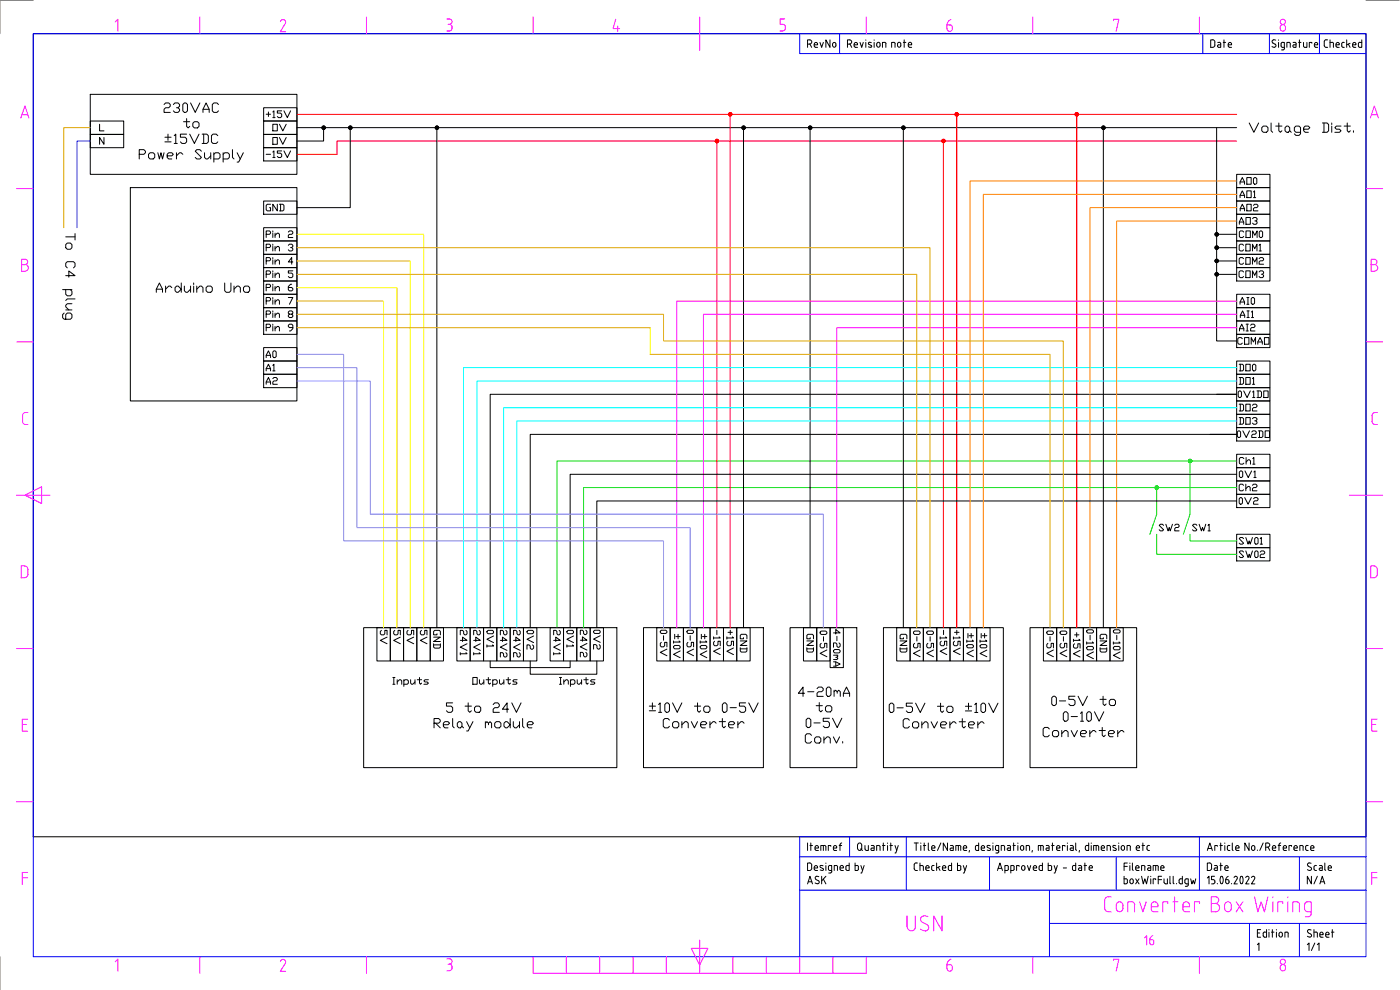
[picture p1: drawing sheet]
<svg xmlns="http://www.w3.org/2000/svg" width="420mm" height="297mm" viewBox="0 0 420 297" stroke-linecap="round" stroke-linejoin="round" font-family="sans-serif">
<!-- layer: 0 -->
<g fill="none" stroke="#000" stroke-width=".3">
<path d="M10 10.1h400v241h-400zM27.1 28.3h62v24h-62zM27.1 36.3h10v4h-10zM29.9 37.3v2h1.3M49.2 31.4l.5-.5h.9l.5 .5v.5l-.5 .4h-.9l-.5 .5v.9h1.9M52 31.4l.5-.5h.9l.5 .5v.5l-.5 .4h-.4M53.4 32.3l.5 .5v.5l-.5 .4h-.9l-.5-.4M54.9 31.4l.4-.5h.5l.5 .5v1.9l-.5 .4h-.5l-.4-.4zM55.1 36.5h1.8M56 35.6v2.3l.5 .5 .4-.5M57.2 30.9l1.4 2.8 1.4-2.8M57.9 37l.4-.5h1l.4 .5v.9l-.4 .5h-1l-.4-.5z"/>
<path d="M60.9 33.7v-.9l.9-1.9 1 1.9v.9M60.9 32.8h1.9M65.6 31.4l-.5-.5h-.9l-.5 .5v1.9l.5 .4h.9l.5-.4M79.1 32.3h10v4h-10zM79.1 36.3h10v4h-10zM374.9 36.9l1.4 2.8 1.4-2.8M378.7 38.3l.4-.5h1l.4 .5v.9l-.4 .5h-1l-.4-.5zM381.5 36.9v2.3l.4 .5M382.9 37.8h1.8M383.8 36.9v2.3l.5 .5 .4-.5M385.7 38.3l.4-.5h.5l.5 .5v.9l-.5 .5h-.5l-.4-.5zM387.1 39.2l.4 .5"/>
<path d="M390.3 39.7h-1.4l-.4-.5v-.9l.4-.5h.9l.5 .5v1.9l-.5 .4h-.9l-.4-.4M391.2 38.8h1.4l.5-.5-.5-.5h-.9l-.5 .5v.9l.5 .5h.9M396.9 36.9h1.4l.4 .5v1.8l-.4 .5h-1.4M397.3 36.9v2.8M399.7 36.9v.5M399.7 37.8v1.9M402.5 37.8h-1.4l-.5 .5 .5 .5h.9l.5 .4-.5 .5h-1.4M403.4 37.8h1.9M404.3 36.9v2.3l.5 .5 .5-.5M406.2 39.2v.5M27.1 40.3h10v4h-10zM31.2 41.3v2l-1.3-2v2"/>
<path d="M39.1 56.3h50v64h-50zM41.8 46.3h1.4l.4-.5v-.4l-.4-.5h-1.4v2.8M44.6 46.3l.4-.5h1l.4 .5v.9l-.4 .5h-1l-.4-.5zM47.4 45.8l.4 1.9 .5-1.9 .5 1.9 .4-1.9M49.5 42.6h1.9M49.5 41.2h1.9M50.2 46.8h1.4l.4-.5-.4-.5h-1l-.4 .5v.9l.4 .5h1M50.4 40.2v1.9M52.3 40.7l.4-.5v2.8M52.3 43h.9M53 45.8v1.9M54.9 46.3l-.5-.5h-.5l-.9 1"/>
<path d="M56 40.2h-1.9v1h1.4l.5 .4v1l-.5 .4h-.9l-.5-.4M56.9 40.2l1.4 2.8 1.4-2.8M60.5 45.4l-.5-.5h-.9l-.5 .5 1.9 1.8-.5 .5h-.9l-.5-.5M60.7 40.2h1.4l.4 .5v1.9l-.4 .4h-1.4M61.1 40.2v2.8M61.4 45.8v1.4l.4 .5h.5l.9-.9M63.2 45.8v1.9M64.2 46.3l.4-.5h1l.4 .5v.9l-.4 .5h-1.4M64.2 45.8v2.8M65.4 40.7l-.5-.5h-1l-.4 .5v1.9l.4 .4h1l.5-.4M67 46.3l.4-.5h1l.4 .5v.9l-.4 .5h-1.4M67 45.8v2.8"/>
<path d="M69.8 44.9v2.3l.4 .5M71.2 45.8l.9 1.9M73 45.8l-1.4 2.8h-.4M79.1 44.3h10v4h-10zM79.1 40.3h10v4h-10zM371.1 52.3h10v4h-10zM371.1 56.3h10v4h-10zM79.1 76.3h10v4h-10zM79.1 72.3h10v4h-10zM79.1 68.3h10v4h-10zM79.1 60.3h10v4h-10zM371.1 60.3h10v4h-10z"/>
<path d="M371.1 72.3h10v4h-10zM371.1 76.3h10v4h-10zM371.1 68.3h10v4h-10zM371.1 64.3h10v4h-10zM79.1 96.3h10v4h-10zM79.1 80.3h10v4h-10zM79.1 92.3h10v4h-10zM79.1 88.3h10v4h-10zM79.1 84.3h10v4h-10zM371.1 92.3h10v4h-10zM371.1 80.3h10v4h-10zM371.1 88.3h10v4h-10z"/>
<path d="M371.1 96.3h10v4h-10zM79.1 104.3h10v4h-10zM79.1 112.3h10v4h-10zM79.1 108.3h10v4h-10zM371.1 108.3h10v4h-10zM371.1 112.3h10v4h-10zM371.1 100.3h10v4h-10zM371.1 116.3h10v4h-10zM371.1 136.3h10v4h-10zM371.1 120.3h10v4h-10zM371.1 124.3h10v4h-10zM371.1 128.3h10v4h-10z"/>
<path d="M371.1 144.3h10v4h-10zM371.1 148.3h10v4h-10zM371.1 140.3h10v4h-10zM371.1 160.3h10v4h-10zM371.1 164.3h10v4h-10zM109.1 188.3h76v42h-76zM113.1 188.3h4v10h-4zM117.1 188.3h4v10h-4zM121.1 188.3h4v10h-4zM125.1 188.3h4v10h-4zM129.1 188.3h4v10h-4zM137.1 188.3h4v10h-4z"/>
<path d="M141.1 188.3h4v10h-4zM145.1 188.3h4v10h-4zM149.1 188.3h4v10h-4zM153.1 188.3h4v10h-4zM157.1 188.3h4v10h-4zM165.1 188.3h4v10h-4zM169.1 188.3h4v10h-4zM173.1 188.3h4v10h-4zM177.1 188.3h4v10h-4zM193.1 188.3h36v42h-36zM197.1 188.3h4v10h-4zM201.1 188.3h4v10h-4z"/>
<path d="M205.1 188.3h4v10h-4zM209.1 188.3h4v10h-4zM213.1 188.3h4v10h-4zM217.1 188.3h4v10h-4zM221.1 188.3h4v10h-4zM237.1 188.3h20v42h-20zM241.1 188.3h4v10h-4zM245.1 188.3h4v10h-4zM249.1 188.3h4v12h-4zM265.1 188.3h36v42h-36zM269.1 188.3h4v10h-4zM273.1 188.3h4v10h-4z"/>
<path d="M277.1 188.3h4v10h-4zM281.1 188.3h4v10h-4zM285.1 188.3h4v10h-4zM289.1 188.3h4v10h-4zM293.1 188.3h4v10h-4zM309.1 188.3h32v42h-32zM313.1 188.3h4v10h-4zM317.1 188.3h4v10h-4zM321.1 188.3h4v10h-4zM325.1 188.3h4v10h-4zM329.1 188.3h4v10h-4zM333.1 188.3h4v10h-4z"/>
<path d="M130.3 217h1.4l.4-.5v-.4l-.4-.5h-1.4v2.8M130.7 217l1.4 1.4M133.1 217.5h1.4l.4-.5-.4-.5h-1l-.4 .5v.9l.4 .5h1M135.8 210.9h-1.8v1h1.4l.4 .4v1l-.4 .4h-.9l-.5-.4M135.8 215.6v2.3l.5 .5M137.2 217l.5-.5h.5l.4 .5v.9l-.4 .5h-.5l-.5-.5zM138.6 217.9l.5 .5M139.6 211.9h1.9M140 216.5l1 1.9M140.5 210.9v2.4l.5 .4 .5-.4M141.9 216.5l-1.4 2.8h-.5M142.4 212.3l.5-.4h.9l.5 .4v1l-.5 .4h-.9l-.5-.4z"/>
<path d="M145.7 217l.4-.5 .5 .5v.5M145.7 216.5v1.9M146.6 217l.5-.5 .4 .5v1.4M148 211.4l.5-.5h.9l.5 .5v.5l-.5 .4h-.9l-.5 .5v.9h1.9M148.5 217l.4-.5h1l.4 .5v.9l-.4 .5h-1l-.4-.5zM151.3 217l.4-.5h.5l.9 1-.9 .9h-.5l-.4-.5zM152.7 212.8h-1.9l1.4-1.9v2.8M153.1 215.6v2.8M153.6 210.9l1.4 2.8 1.4-2.8M154.1 216.5v1.4l.4 .5h.5l.9-.9M155.9 216.5v1.9M156.8 215.6v2.3l.5 .5"/>
<path d="M158.2 217.5h1.4l.5-.5-.5-.5h-.9l-.5 .5v.9l.5 .5h.9M194.9 211.9h1.8M194.9 213.3h1.8M195.8 210.9v1.9M197.7 211.4l.4-.5v2.8M197.7 213.7h.9M200 210.9h.4l.5 .5v1.9l-.5 .4h-.4l-.5-.4v-1.9zM200.9 216.1l-.5-.5h-.9l-.4 .5v1.8l.4 .5h.9l.5-.5M201.8 210.9l1.4 2.8 1.4-2.8M201.8 217l.5-.5h.9l.5 .5v.9l-.5 .5h-.9l-.5-.5zM204.6 217.5l1-1h.5l.4 .5v1.4M204.6 216.5v1.9"/>
<path d="M207.5 216.5l.9 1.9 .9-1.9M208.4 211.9h1.9M209.3 210.9v2.4l.5 .4 .5-.4M210.3 217.5h1.4l.4-.5-.4-.5h-1l-.4 .5v.9l.4 .5h1M211.2 212.3l.5-.4h.9l.5 .4v1l-.5 .4h-.9l-.5-.4zM213.1 216.5v1.9M214.9 217l-.4-.5h-.5l-.9 1M215.9 216.5h1.8M216.8 215.6v2.3l.5 .5 .4-.5M217.3 210.9h.4l.5 .5v1.9l-.5 .4h-.4l-.5-.4v-1.9zM218.7 217.5h1.3l.5-.5-.5-.5h-.9l-.4 .5v.9l.4 .5h.9M219.1 212.3h1.9"/>
<path d="M221.4 216.5v1.9M223.3 217l-.5-.5h-.4l-1 1M223.8 210.9h-1.9v1h1.4l.5 .4v1l-.5 .4h-.9l-.5-.4M224.7 210.9l1.4 2.8 1.4-2.8M241.5 208h-1.9l1.4-1.9v2.8M241.9 216l.5-.5h.5l.4 .5v1.8l-.4 .5h-.5l-.5-.5zM242.4 207.5h1.9M244.3 216.9h1.8M244.9 211.7h1.9M245.2 206.6l.5-.5h.9l.5 .5v.5l-.5 .4h-.9l-.5 .5v.9h1.9M245.9 210.8v2.3l.4 .5 .5-.5M247.7 212.2l.5-.5h1l.4 .5v.9l-.4 .5h-1l-.5-.5z"/>
<path d="M248 206.6l.5-.5h.4l.5 .5v1.9l-.5 .4h-.4l-.5-.4zM248.9 215.5h-1.8v.9h1.4l.4 .5v.9l-.4 .5h-1l-.4-.5M249.9 215.5l1.3 2.8 1.4-2.8M250.3 207.5l.5-.4 .4 .4v.5M250.3 207.1v1.8M251.2 207.5l.5-.4 .5 .4v1.4M253.1 208.9v-.9l.9-1.9 1 1.9v.9M253.1 208h1.9M266.9 211.4l.4-.4h.5l.5 .4v1.9l-.5 .5h-.5l-.4-.5zM269.2 212.4h1.9M272.9 216.1l-.4-.5h-1l-.4 .5v1.9l.4 .4h1l.4-.4M273.9 211h-1.9v.9h1.4l.5 .5v.9l-.5 .5h-.9l-.5-.5"/>
<path d="M273.9 217l.4-.4h1l.4 .4v1l-.4 .4h-1l-.4-.4zM274.8 211l1.4 2.8 1.4-2.8M276.6 217.5l1-.9h.4l.5 .4v1.4M276.6 216.6v1.8M279.4 216.6l1 1.8 .9-1.8M281.3 211.9h1.9M282.3 211v2.3l.4 .5 .5-.5M282.3 217.5h1.4l.4-.5-.4-.4h-1l-.4 .4v1l.4 .4h1M284.6 211.9h.9l.5 .5v.9l-.5 .5h-.9l-.5-.5v-.9zM285.1 216.6v1.8M286.9 217l-.4-.4h-.5l-.9 .9M287.9 216.6h1.8"/>
<path d="M288.8 215.6v2.4l.5 .4 .4-.4M289.7 211.9h1.9M289.7 213.3h1.9M290.7 217.5h1.4l.4-.5-.4-.4h-1l-.4 .4v1l.4 .4h1M290.7 211v1.8M292.5 211.4l.5-.4v2.8M292.5 213.8h1M293.5 216.6v1.8M294.4 211.4l.5-.4h.4l.5 .4v1.9l-.5 .5h-.4l-.5-.5zM295.3 217l-.4-.4h-.5l-.9 .9M296.7 211l1.4 2.8 1.4-2.8M314.9 218.7l-.4-.4h-1l-.4 .4v1.9l.4 .5h1l.4-.5"/>
<path d="M315.6 209.4l.5-.5h.5l.4 .5v1.8l-.4 .5h-.5l-.5-.5zM315.8 219.7l.5-.5h.9l.5 .5v.9l-.5 .5h-.9l-.5-.5zM318 210.3h1.8M318.6 219.2v1.9M319.6 213.6h.4l.5 .5v1.8l-.5 .5h-.4l-.5-.5v-1.8zM321.5 219.2l.9 1.9 .9-1.9M321.5 215h1.8M322.6 208.9h-1.8v.9h1.4l.4 .5v.9l-.4 .5h-1l-.4-.5M323.6 208.9l1.4 2.8 1.3-2.8M324.3 214.1l.4-.5v2.8M324.3 216.4h.9M326.6 213.6h.5l.4 .5v1.8l-.4 .5h-.5l-.5-.5v-1.8z"/>
<path d="M327.1 219.2v1.9M328.5 213.6l1.4 2.8 1.4-2.8M328.9 219.7l-.4-.5h-.5l-.9 .9M329.9 219.2h1.8M330.1 209.8h1.9M330.8 218.3v2.3l.5 .5 .4-.5M331 208.9v2.3l.5 .5 .5-.5M332.9 210.3l.5-.5h.9l.5 .5v.9l-.5 .5h-.9l-.5-.5zM335.4 219.2v1.9M337.3 219.7l-.5-.5h-.4l-1 .9M243.5 220.6l-.4-.4h-1l-.4 .4v1.9l.4 .5h1l.4-.5M244.5 221.6l.4-.5h1l.4 .5v.9l-.4 .5h-1l-.4-.5z"/>
<path d="M247.3 222l.9-.9h.5l.5 .5v1.4M247.3 221.1v1.9M250.1 221.1l.9 1.9 1-1.9M252.9 222.5v.5M318.6 220.1l1-.9h.4l.5 .5v1.4M324.3 220.1h1.4l.4-.4-.4-.5h-1l-.4 .5v.9l.4 .5h1M332.7 220.1h1.4l.4-.4-.4-.5h-1l-.4 .5v.9l.4 .5h1"/>
</g>
<!-- layer: 1_PM15V -->
<g fill="none" stroke="#f00" stroke-width=".3">
<path d="M89.1 34.3h282M219.1 34.3h.1M219.1 34.3v154M287.1 34.3h.1M323.1 34.3h.1M215.1 42.3h.1M215.1 42.3v146M283.1 42.3h.1M283.1 42.3v146M371.1 42.3h-270v4h-12M287.1 188.3v-154v154M323.1 188.3v-154v154"/>
<circle cx="219.1" cy="34.3" r=".53"/>
<circle cx="219.1" cy="34.3" r=".49"/>
<circle cx="219.1" cy="34.3" r=".44"/>
<circle cx="219.1" cy="34.3" r=".4"/>
<circle cx="219.1" cy="34.3" r=".36"/>
<circle cx="219.1" cy="34.3" r=".32"/>
<circle cx="219.1" cy="34.3" r=".28"/>
<circle cx="219.1" cy="34.3" r=".19"/>
<circle cx="219.1" cy="34.3" r=".23"/>
<circle cx="287.1" cy="34.3" r=".53"/>
<circle cx="287.1" cy="34.3" r=".49"/>
<circle cx="287.1" cy="34.3" r=".44"/>
<circle cx="287.1" cy="34.3" r=".4"/>
<circle cx="287.1" cy="34.3" r=".32"/>
<circle cx="287.1" cy="34.3" r=".19"/>
<circle cx="287.1" cy="34.3" r=".23"/>
<circle cx="323.2" cy="34.3" r=".53"/>
<circle cx="323.2" cy="34.3" r=".49"/>
<circle cx="323.2" cy="34.3" r=".44"/>
<circle cx="323.2" cy="34.3" r=".4"/>
<circle cx="323.2" cy="34.3" r=".32"/>
<circle cx="323.2" cy="34.3" r=".19"/>
<circle cx="323.2" cy="34.3" r=".23"/>
<circle cx="215.1" cy="42.3" r=".32"/>
<circle cx="215.1" cy="42.3" r=".19"/>
<circle cx="215.1" cy="42.3" r=".23"/>
<circle cx="215.2" cy="42.3" r=".53"/>
<circle cx="215.2" cy="42.3" r=".49"/>
<circle cx="215.2" cy="42.3" r=".44"/>
<circle cx="215.2" cy="42.3" r=".4"/>
<circle cx="215.2" cy="42.3" r=".36"/>
<circle cx="283.1" cy="42.3" r=".53"/>
<circle cx="283.1" cy="42.3" r=".49"/>
<circle cx="283.1" cy="42.3" r=".44"/>
<circle cx="283.1" cy="42.3" r=".4"/>
<circle cx="283.1" cy="42.3" r=".32"/>
<circle cx="283.1" cy="42.3" r=".19"/>
<circle cx="283.1" cy="42.3" r=".23"/>
</g>
<!-- layer: 1_GND -->
<g fill="none" stroke="#000" stroke-width=".3">
<path d="M89.1 38.3h282M97.1 38.3v4h-8M97.1 38.3h.1M105.1 38.3v24h-16M105.1 38.3h.1M131.1 38.3h.1M131.1 38.3v150M223.1 38.3h.1M223.1 38.3v150M243.1 38.3h.1M243.1 38.3v150M271.1 38.3h.1"/>
<path d="M271.1 38.3v150M331.1 38.3h.1M331.1 38.3v150M365.1 38.3v32M365.1 70.3h.1M365.1 74.3h.1M365.1 78.3h.1M365.1 74.3h6M365.1 78.3h6M371.1 70.3h-6v32h6M365.1 82.3h.1M365.1 82.3h6"/>
<path d="M365.1 118.3h6h-224v70M363.1 130.3h8h-212v58M371.1 142.3h-200v46M371.1 150.3h-192v38M147.1 198.3v2h24v-2M159.1 198.3v4h20v-4"/>
<circle cx="97.1" cy="38.3" r=".53"/>
<circle cx="97.1" cy="38.3" r=".49"/>
<circle cx="97.1" cy="38.3" r=".44"/>
<circle cx="97.1" cy="38.3" r=".4"/>
<circle cx="97.1" cy="38.3" r=".32"/>
<circle cx="97.1" cy="38.3" r=".28"/>
<circle cx="97.1" cy="38.3" r=".19"/>
<circle cx="97.1" cy="38.3" r=".23"/>
<circle cx="105.1" cy="38.3" r=".53"/>
<circle cx="105.1" cy="38.3" r=".49"/>
<circle cx="105.1" cy="38.3" r=".44"/>
<circle cx="105.1" cy="38.3" r=".4"/>
<circle cx="105.1" cy="38.3" r=".36"/>
<circle cx="105.1" cy="38.3" r=".32"/>
<circle cx="105.1" cy="38.3" r=".28"/>
<circle cx="105.1" cy="38.3" r=".19"/>
<circle cx="105.1" cy="38.3" r=".23"/>
<circle cx="131.1" cy="38.3" r=".53"/>
<circle cx="131.1" cy="38.3" r=".49"/>
<circle cx="131.1" cy="38.3" r=".44"/>
<circle cx="131.1" cy="38.3" r=".4"/>
<circle cx="131.1" cy="38.3" r=".36"/>
<circle cx="131.1" cy="38.3" r=".32"/>
<circle cx="131.1" cy="38.3" r=".28"/>
<circle cx="131.1" cy="38.3" r=".19"/>
<circle cx="131.1" cy="38.3" r=".23"/>
<circle cx="223.1" cy="38.3" r=".32"/>
<circle cx="223.1" cy="38.3" r=".28"/>
<circle cx="223.1" cy="38.3" r=".19"/>
<circle cx="223.1" cy="38.3" r=".23"/>
<circle cx="223.2" cy="38.3" r=".53"/>
<circle cx="223.2" cy="38.3" r=".49"/>
<circle cx="223.2" cy="38.3" r=".44"/>
<circle cx="223.2" cy="38.3" r=".4"/>
<circle cx="223.2" cy="38.3" r=".36"/>
<circle cx="243.1" cy="38.3" r=".53"/>
<circle cx="243.1" cy="38.3" r=".49"/>
<circle cx="243.1" cy="38.3" r=".44"/>
<circle cx="243.1" cy="38.3" r=".4"/>
<circle cx="243.1" cy="38.3" r=".32"/>
<circle cx="243.1" cy="38.3" r=".28"/>
<circle cx="243.1" cy="38.3" r=".19"/>
<circle cx="243.1" cy="38.3" r=".23"/>
<circle cx="271.1" cy="38.3" r=".53"/>
<circle cx="271.1" cy="38.3" r=".49"/>
<circle cx="271.1" cy="38.3" r=".44"/>
<circle cx="271.1" cy="38.3" r=".4"/>
<circle cx="271.1" cy="38.3" r=".32"/>
<circle cx="271.1" cy="38.3" r=".28"/>
<circle cx="271.1" cy="38.3" r=".19"/>
<circle cx="271.1" cy="38.3" r=".23"/>
<circle cx="331.2" cy="38.3" r=".53"/>
<circle cx="331.2" cy="38.3" r=".49"/>
<circle cx="331.2" cy="38.3" r=".44"/>
<circle cx="331.2" cy="38.3" r=".4"/>
<circle cx="331.2" cy="38.3" r=".32"/>
<circle cx="331.2" cy="38.3" r=".28"/>
<circle cx="331.2" cy="38.3" r=".19"/>
<circle cx="331.2" cy="38.3" r=".23"/>
<circle cx="365.1" cy="78.3" r=".53"/>
<circle cx="365.1" cy="74.3" r=".53"/>
<circle cx="365.1" cy="70.3" r=".53"/>
<circle cx="365.1" cy="78.3" r=".49"/>
<circle cx="365.1" cy="70.3" r=".49"/>
<circle cx="365.1" cy="74.3" r=".49"/>
<circle cx="365.1" cy="74.3" r=".44"/>
<circle cx="365.1" cy="70.3" r=".44"/>
<circle cx="365.1" cy="78.3" r=".44"/>
<circle cx="365.1" cy="78.3" r=".4"/>
<circle cx="365.1" cy="74.3" r=".4"/>
<circle cx="365.1" cy="70.3" r=".4"/>
<circle cx="365.1" cy="78.3" r=".36"/>
<circle cx="365.1" cy="74.3" r=".36"/>
<circle cx="365.1" cy="70.3" r=".36"/>
<circle cx="365.1" cy="74.3" r=".32"/>
<circle cx="365.1" cy="70.3" r=".32"/>
<circle cx="365.1" cy="78.3" r=".32"/>
<circle cx="365.1" cy="74.3" r=".28"/>
<circle cx="365.1" cy="78.3" r=".28"/>
<circle cx="365.1" cy="70.3" r=".28"/>
<circle cx="365.1" cy="74.3" r=".19"/>
<circle cx="365.1" cy="78.3" r=".19"/>
<circle cx="365.1" cy="70.3" r=".19"/>
<circle cx="365.1" cy="74.3" r=".23"/>
<circle cx="365.1" cy="78.3" r=".23"/>
<circle cx="365.1" cy="70.3" r=".23"/>
<circle cx="365.1" cy="82.3" r=".53"/>
<circle cx="365.1" cy="82.3" r=".49"/>
<circle cx="365.1" cy="82.3" r=".44"/>
<circle cx="365.1" cy="82.3" r=".4"/>
<circle cx="365.1" cy="82.3" r=".36"/>
<circle cx="365.1" cy="82.3" r=".32"/>
<circle cx="365.1" cy="82.3" r=".28"/>
<circle cx="365.1" cy="82.3" r=".19"/>
<circle cx="365.1" cy="82.3" r=".23"/>
</g>
<!-- layer: 1_24V -->
<g fill="none" stroke="#0d0" stroke-width=".3">
<path d="M357.1 138.3h.1M357.1 138.3v16l-2 6M371.1 138.3h-204v50M347.1 146.3h.1M347.1 146.3v8l-2 6M371.1 146.3h-196v42M347.1 160.3v6h24M357.1 160.3v2h14"/>
<circle cx="357.1" cy="138.3" r=".53"/>
<circle cx="357.1" cy="138.3" r=".49"/>
<circle cx="357.1" cy="138.3" r=".44"/>
<circle cx="357.1" cy="138.3" r=".4"/>
<circle cx="357.1" cy="138.3" r=".36"/>
<circle cx="357.1" cy="138.3" r=".32"/>
<circle cx="357.1" cy="138.3" r=".19"/>
<circle cx="357.1" cy="138.3" r=".23"/>
<circle cx="347.2" cy="146.3" r=".53"/>
<circle cx="347.2" cy="146.3" r=".49"/>
<circle cx="347.2" cy="146.3" r=".44"/>
<circle cx="347.2" cy="146.3" r=".4"/>
<circle cx="347.2" cy="146.3" r=".32"/>
<circle cx="347.2" cy="146.3" r=".19"/>
</g>
<!-- layer: 1_OutSign -->
<path d="M371.1 114.3h-228v74M371.1 110.3h-232v78M371.1 122.3h-220v66M371.1 126.3h-216v62" fill="none" stroke="#0ff" stroke-width=".3"/>
<!-- layer: 1_AI -->
<path d="M371.1 98.3h-120v90M371.1 94.3h-160v94M371.1 90.3h-168v98" fill="none" stroke="#f0f" stroke-width=".3"/>
<!-- layer: 1_AO -->
<path d="M371.1 54.3h-80v134M371.1 58.3h-76v130M371.1 66.3h-36v122M371.1 62.3h-44v126" fill="none" stroke="#ff7f00" stroke-width=".3"/>
<!-- layer: 1_ArdSign -->
<path d="M89.1 70.3h38v118M89.1 78.3h34v110M89.1 86.3h30v102M89.1 90.3h26v98M195.1 98.3v8" fill="none" stroke="#ff0" stroke-width=".3"/>
<path d="M89.1 74.3h190v114M89.1 82.3h186v106M89.1 94.3h110v8h120v86M89.1 98.3h106M195.1 106.3h120v82" fill="none" stroke="#dda500" stroke-width=".3"/>
<path d="M89.1 114.3h22v40h136v34M89.1 110.3h18v48h100v30M89.1 106.3h14v56h96v26" fill="none" stroke="#7f7fff" stroke-width=".3"/>
<path d="M27.1 42.3h-4v26" fill="none" stroke="#00f" stroke-width=".3"/>
<path d="M27.1 38.3h-8v30" fill="none" stroke="#dda500" stroke-width=".3"/>
<!-- layer: FRAME200 -->
<path d="M10 .1h-10v10M410 .1h9.9M0 287v10" fill="none" stroke="#808080" stroke-width=".3"/>
<!-- layer: FRAME070 -->
<g fill="none" stroke="#00f" stroke-width=".3">
<path d="M10 10.1h400v276.9h-400zM240 10.1v6h170M381 10.1v6M396 10.1v6M255 251.1v6M272 251.1v16M297 257.1v10M335 257.1v10M360 251.1v16M390 257.1v10M410 257.1h-170v29.9M410 251.1h-170v6"/>
<path d="M240 267.1h170M315 277.1h95M315 267.1v19.9M375 277.1v9.9M390 277.1v9.9"/>
</g>
<!-- layer: FRAME050 -->
<g fill="none" stroke="#f0f" stroke-width=".3">
<path d="M34.6 6.6l.8-.8v3.6M60 5.1v5M84.1 6.5a.8 .8 0 0 1 1.1-.6 .8 .8 0 0 1 .4 1.2M85.6 7.1l-1.5 2.4h1.6M110 5.1v5M134.1 5.7h.8a.78 .78 0 0 1 .8 .8 .78 .78 0 0 1-.8 .8M134.1 9.3h.8M134.5 7.3h.4M134.9 7.3a.99 .99 0 0 1 .8 1 .99 .99 0 0 1-.8 1M160 5.1v5M184.8 5.8l-.8 2.8h2M185.4 7.8v1.6"/>
<path d="M210 5.1v10M234.1 9.3h.8M235.5 5.7h-1.4v1.6h.8a.78 .78 0 0 1 .8 .8M235.7 8.1v.4M235.7 8.5a.78 .78 0 0 1-.8 .8M260 5.1v5M310 5.1v5M334.2 6.2v-.4h1.6l-.8 3.6M360 5.1v5M384.2 8.2v.4M384.2 8.2a.86 .86 0 0 1 1.2-.7 .86 .86 0 0 1 .3 1.4 .78 .78 0 0 1-.9 .4 .78 .78 0 0 1-.6-.7M6.3 35.4l1.2-3.6 1.2 3.6"/>
<path d="M6.6 34.4h1.7M411.3 35.4l1.2-3.6 1.2 3.6M411.6 34.4h1.7M5 56.6h5M410 56.6h5M6.5 79.4h1M7.5 79.4a.99 .99 0 0 1 1 1 .99 .99 0 0 1-1 1M7.5 79.4a.78 .78 0 0 0 .8-.8 .78 .78 0 0 0-.8-.8h-1v3.6h1M411.5 79.4h1M412.5 77.8h-1v3.6h1M412.5 77.8a.78 .78 0 0 1 .8 .8 .78 .78 0 0 1-.8 .8 .99 .99 0 0 1 1 1 .99 .99 0 0 1-1 1M5 102.6h5"/>
<path d="M410 102.6h5M6.8 126.5a.91 .91 0 0 0 .9 .9h.7M8.4 123.8a1.24 1.24 0 0 0-1.6 .5v2.2M411.8 126.5a.91 .91 0 0 0 .9 .9h.6M413.3 123.8a1.14 1.14 0 0 0-1.5 .9v1.8M5 148.6h10M7.5 148.6l5-2.5v5zM405 148.6h10M8.4 170.9l-.1 1.7-.4 .5-.6 .2M8.4 170.9l-.2-.7a1.69 1.69 0 0 0-1.9-.4v3.6h1M412.2 169.8h-.8v3.6h.8M412.3 169.8l.8 .4 .2 .7"/>
<path d="M413.3 170.9v1.7l-.4 .5-.6 .2M5 194.6h5M410 194.6h5M6.7 217.4h1.2M8.3 215.8h-1.6v3.6h1.6M411.6 217.4h1.3M413.3 215.8h-1.7v3.6h1.7M5 240.6h5M410 240.6h5M6.7 263.4h1.6M8.3 261.8h-1.6v3.6M272.2 274.8v3.3"/>
<path d="M272.2 278.1a1.25 1.25 0 0 0 1.3 1.2 1.25 1.25 0 0 0 1.2-1.2M274.7 274.8v3.3M277.3 274.8l1.2 .2M277.3 274.8a.99 .99 0 0 0-1 .8 .99 .99 0 0 0 .5 1.1l1.4 .7M278.2 277.4a1.07 1.07 0 0 1 .3 1.5 1.07 1.07 0 0 1-1.5 .3l-.8-.4M282.7 274.8v4.5l-2.5-4.5v4.5M332.6 269.1h.9M332.6 269.1l-.6 .2-.4 .5-.1 2.6 .2 .7a1.76 1.76 0 0 0 1.8 .5M335.3 270.9a.99 .99 0 0 1 1.1-.2 .99 .99 0 0 1 .6 .9v.9a1.02 1.02 0 0 1-1 1 1.02 1.02 0 0 1-1-.9v-1zM340.5 271.5v2.1M340.5 271.4a.87 .87 0 0 0-.9-.8h-1.1v3M342 270.6l1 3 1-3"/>
<path d="M345.5 272.1h2a1.07 1.07 0 0 0-.7-1.5 1.07 1.07 0 0 0-1.3 1l.2 1.7 1.8 .3M350.5 271.1v-.5h-1.5v3M352 270.6h1.5M352.5 269.1v4.5M355 272.1h2a1.05 1.05 0 0 0-.7-1.5 1.05 1.05 0 0 0-1.3 1l.1 1.5 .6 .4M355.7 273.6h1.3M360 271.1v-.5h-1.5v3M363.5 271.1h1.2M364.7 269.1h-1.2v4.5h1.2M364.8 269.1a1.02 1.02 0 0 1 1 1 1.02 1.02 0 0 1-1 1 1.25 1.25 0 0 1 1.2 1.2 1.25 1.25 0 0 1-1.2 1.3M367.5 271.6v1M367.5 271.6a.99 .99 0 0 1 1-1 .99 .99 0 0 1 1 1v1a.97 .97 0 0 1-1 .9 .97 .97 0 0 1-1-1"/>
<path d="M371 270.6l2 3M373 270.6l-2 3M376.5 269.1l1 4.5 1-3 1 3 1-4.5M382 269.1v.3M382 270.6v3M385 271.1v-.5h-1.5v3M386.5 269.1v.3M386.5 270.6v3M389.1 270.6h-1.1v3M389.1 270.6a.87 .87 0 0 1 .9 .8v2.2M391.5 271.5v1.2M391.5 271.4a.87 .87 0 0 1 .9-.8h1.1v3.6a.87 .87 0 0 1-.9 .9h-.8"/>
<path d="M391.5 272.7a.87 .87 0 0 0 .9 .8l1.1 .1M411.6 263.4h1.7M413.3 261.8h-1.7v3.6M34.6 288.6l.8-.8v3.6M60 287v5M84.1 288.5a.8 .8 0 0 1 1.1-.6 .8 .8 0 0 1 .4 1.2l-1.5 2.4h1.6M110 287v5M134.1 287.7h.8a.78 .78 0 0 1 .8 .8 .78 .78 0 0 1-.8 .7M134.5 289.3h.4a.88 .88 0 0 1 .8 1.2M135.7 290.5a.78 .78 0 0 1-.8 .7l-.8 .1M160 287v5h100v-5M170 287v5"/>
<path d="M180 287v5M190 287v5M200 287v5M207.5 284.6h5l-2.5 4.9zM210 282.1v9.9M220 287v5M230 287v5M240 287v5M250 287v5M310 287v5M334.2 288.1v-.3h1.6l-.8 3.6M360 287v5"/>
<path d="M384.2 290.2v.4M384.2 290.2a.78 .78 0 0 1 .8-.8 .78 .78 0 0 1 .8 .8M384.2 290.5a.78 .78 0 0 0 .8 .8 .78 .78 0 0 0 .8-.8M385.8 290.2v.4"/>
<circle cx="385" cy="6.6" r=".78"/>
<circle cx="385" cy="288.6" r=".78"/>
</g>
<!-- layer: FRAME025 -->
<g fill="none" stroke="#000" stroke-width=".3">
<path d="M254.3 13.2h.7M255 12h-.7v2.2M255 12a.61 .61 0 0 1 .6 .6 .61 .61 0 0 1-.6 .6M255.1 13.2l.5 1M256.3 13.2v.6M256.4 13.8l.1 .3 .8 .1M256.4 13.2a.51 .51 0 0 1 .6-.5 .51 .51 0 0 1 .3 .7h-1M258.1 12.7l.5 1.5 .5-1.5M259.8 12v.1M259.8 12.7v1.5M260.7 13.3l.7 .3M261.4 13.6l.2 .2-.2 .4-.8-.2"/>
<path d="M261.5 12.8a.46 .46 0 0 0-.6-.2 .46 .46 0 0 0-.2 .6l.1 .1M262.3 12v.1M262.3 12.7v1.5M263.1 13.7v-.5a.49 .49 0 0 1 .5-.5 .49 .49 0 0 1 .5 .5v.5M263.1 13.7a.49 .49 0 0 0 .5 .5 .49 .49 0 0 0 .5-.5M265.4 12.7h-.6v1.5M265.5 12.7l.4 .4M265.9 13.2v1M268.2 12.7h-.6v1.5M268.2 12.7l.4 .4M268.6 13.2v1M269.4 13.7v-.5a.49 .49 0 0 1 .5-.5 .49 .49 0 0 1 .4 .5v.5"/>
<path d="M269.4 13.7a.49 .49 0 0 0 .5 .5 .49 .49 0 0 0 .4-.5M271.1 12.7h.8M271.4 12v2.2M272.6 13.2v.6M272.6 13.8l.2 .3 .8 .1M272.6 13.2a.52 .52 0 0 1 .7-.5 .52 .52 0 0 1 .3 .7h-1M382 12.9l.7 .4M382.2 11.9l.7 .1M382.2 12l-.4 .3 .2 .6M382.7 13.2a.61 .61 0 0 1 0 1 .61 .61 0 0 1-1-.2M383.7 12v.1M383.7 12.7v1.5"/>
<path d="M384.5 13.8l.2 .3 .7 .1M384.9 12.7h.5v1.8M384.9 12.7l-.4 .2v.9M385.5 14.5l-.2 .4-.7 .1M386.8 12.7h-.6v1.5M386.8 12.7l.4 .2v1.3M388.1 12.7h.4M388.6 12.7l.4 .4M389 13.2v1l-1-.2 .2-.5 .8-.1M389.7 12.7h.7M390 12v2.2M391.2 12.7v1.1"/>
<path d="M392.2 12.7v1.5l-.8-.1-.2-.3M393.7 13v-.3h-.8v1.5M395.4 13.2v.2h-.9M395.5 13.2a.51 .51 0 0 0-.5-.5 .51 .51 0 0 0-.5 .5l.2 .9 .7 .1M398 14.2h.4M398 12h.4M398 11.9l-.5 .3-.1 .3 .1 1.4 .5 .3M399.2 12.7h.6M399.2 12v2.2M399.8 12.7l.4 .4v1.1M400.9 13.4h1a.51 .51 0 0 0-.3-.7 .51 .51 0 0 0-.7 .5l.3 .9 .7 .1M402.7 13.8l.2 .3 .5 .1"/>
<path d="M403.1 12.7h.3M403.1 12.7l-.4 .2v.9M404.2 12v2.2M404.7 13.2l.5 1M405.2 13l-1 .4M405.9 13.2v.6M406 13.8l.3 .4M406 13.2a.49 .49 0 0 1 .5-.5 .49 .49 0 0 1 .5 .5M406.3 14.2h.6M406.9 13.2v.2h-1M408.1 12.7h.6M408.1 12.7l-.4 .2v.9"/>
<path d="M408.7 12v2.2l-.8-.1-.2-.3M242.4 258.9h.5a.64 .64 0 0 1 .7 .7l-.2 1.4-1 .2zM242.4 252.9v2.3M243.1 253.7h.7M243.3 252.9v2.3M244.6 254.2v.6M244.6 254.8l.2 .3 .8 .1M244.6 254.2a.52 .52 0 0 1 .7-.5 .52 .52 0 0 1 .3 .8h-1M246.4 259.7l-.2 .1-.1 .4 .8 .4M246.4 259.7l.6 .1M247.1 253.7v1.5M247.4 253.7h-1.1v1.5"/>
<path d="M247.4 253.6l.4 .3 .1 1.3M247.9 258.9v.2M247.9 259.7v1.5M249 259.7h.6v1.8l-.2 .3-.7 .1M249.1 259.7l-.5 .4 .1 .9 .4 .2M249.3 253.9v-.2h-.7v1.5M250.1 254.2v.6M250.1 254.8l.2 .3 .8 .1M250.1 254.2a.49 .49 0 0 1 .5-.5 .49 .49 0 0 1 .5 .5M251.1 254.2v.3h-1M251.8 253.7h.8M252.1 253.4v1.8"/>
<path d="M252.6 252.9l-.5 .5M254.3 259.7h.5M254.3 259.7l-.4 .4v.9l.4 .2M254.8 258.9v2.3h-.5M256.6 258.9v2.3l.8-.1 .2-.4M256.6 259.7h.8l.2 .4M257.3 253.6v1M257.4 253.5a.61 .61 0 0 1 .6-.6 .61 .61 0 0 1 .6 .6M258.2 254.7l.7 .5M258.4 259.7l.5 1.5M258.6 253.6v1a.61 .61 0 0 1-.6 .6 .61 .61 0 0 1-.6-.6M259.3 259.7l-.7 2.2h-.2"/>
<path d="M259.6 253.7l.1 1.3 .4 .2h.5v-1.5M261.5 253.7h.7l.2 .4-.1 1.1-.8-.1-.1-.3 .1-.3h.8M263.1 255.2v-1.5l1 .2v1.3M264.8 253.7h.8M265.1 252.9v2.3M266.4 252.9v.2M266.4 253.7v1.5M267.1 253.7h.7M267.3 252.9v2.3M268.6 253.7l.5 1.5M269.6 253.7l-.7 2.2h-.3M274.4 259.5v1.1a.7 .7 0 0 0 .9 .6"/>
<path d="M274.4 252.9h1.2M275 252.9v2.3M275.3 258.9l-.7 .1-.2 .5M276.1 259.7h.5M276.1 258.9v2.3M276.4 252.9v.2M276.4 253.7v1.5M276.7 259.7l.4 .2v1.3M277.1 253.7h.7M277.4 252.9v2.3M278.6 252.9v2.1M278.6 254.9l.3 .3"/>
<path d="M279.6 254.5h1v-.3a.49 .49 0 0 0-.5-.5 .49 .49 0 0 0-.5 .5l.1 .8 .9 .2M280 259.7h.3M280.1 259.7l-.5 .4 .1 .9 .4 .2M281.1 258.9v2.3M282.1 260l-1 .4M282.4 252.9l-1.1 2.3M284.4 252.9v2.3l-1.3-2.3v2.3M285.2 253.7h.5M285.6 258.9v2.3l-.8-.1-.2-.4 .1-.8 .9-.2M285.7 253.6l.4 .5M286.1 254.1v1.1l-.9-.2 .1-.5h.8M287.4 258.9v2.3h.5"/>
<path d="M287.4 259.7h.5M287.6 253.7v1.5M287.9 253.7h-1v1.5M287.9 259.7l.5 .4M287.9 253.6l.5 .5M288.3 254.1v1.1M289.1 259.7l.5 1.5M289.1 254.2v.6M289.1 254.8l.2 .3 .8 .1M289.1 254.2a.52 .52 0 0 1 .7-.5 .52 .52 0 0 1 .3 .8h-1M290.1 259.7l-.8 2.2h-.2M291 255.2l-.2 .5"/>
<path d="M293.2 253.7h.5M293.2 253.6l-.5 .5 .1 .9 .4 .2M293.7 252.9v2.3h-.5M294.5 254.5h1v-.3a.51 .51 0 0 0-.5-.5 .51 .51 0 0 0-.5 .5l.2 .9 .8 .1M296.5 253.6l-.2 .2v.3l.8 .5M296.6 253.6l.5 .2M297.1 254.6l.2 .2-.2 .3-.8-.1M298 252.9v.2M298 253.7v1.5M299.2 253.7h.5v1.8M299.2 255.2h.5M299.2 253.6l-.5 .5 .1 .9 .4 .2"/>
<path d="M299.8 255.5l-.3 .4h-.6M301 253.7h-.5v1.5M301.1 253.6l.3 .3 .1 1.3M302.2 259.7h-.6v2.2M302.2 259.7l.4 .4M302.3 253.7h.8l.2 .4-.1 1.1h-.6M303.2 254.5l-.9 .1v.4l.3 .1M304 253.7h.7M304.2 252.9v2.3M305.5 252.9v.2M305.5 253.7v1.5M305.9 260v-.3h-.8v1.5"/>
<path d="M306.3 253.9a.49 .49 0 0 1 .6-.2 .49 .49 0 0 1 .4 .5v.4a.51 .51 0 0 1-.5 .5 .51 .51 0 0 1-.6-.4zM308 255.2v-1.5l.9 .2 .1 1.3M308.4 259.7l.5 1.5 .4-1.5M309.8 255.2l-.1 .5M312.3 259.7h.5M312.3 259.7l-.4 .4M312.3 253.7v1.5M312.7 253.7h-1.1v1.5M312.7 253.6l.4 .5M312.8 258.9v2.3h-.5M313.1 254.1v1.1M314 253.7h.7l.2 .4"/>
<path d="M314.2 254.5h.6M314.3 254.4l-.4 .4 .4 .3M314.6 258.9v2.3l.8-.1 .2-.4M314.6 259.7h.8l.2 .4M314.8 254.1v1.1h-.6M315.6 253.7h.8M315.8 252.9v2.3M316.4 259.7l.5 1.5M317.1 254.5h1v-.3a.49 .49 0 0 0-.5-.5 .49 .49 0 0 0-.5 .5l.1 .8 .3 .1M317.3 259.7l-.7 2.2h-.2M317.5 255.2h.6M319.6 253.9v-.2h-.7v1.5"/>
<path d="M320.3 252.9v.2M320.3 253.7v1.5M321.2 253.7h.7l.2 .4v1.1h-.6M322.1 254.5l-.9 .1v.4l.3 .1M322.3 259.7h.5M322.3 259.7l-.4 .4v.9l.4 .2M322.8 258.9v2.3h-.5M322.8 252.9v2M322.9 254.9l.2 .2M323.7 259.7h.4M324 255.2l-.2 .5M324.2 259.7l.4 .2v1.3l-.9-.2 .1-.5 .8-.1"/>
<path d="M325.3 259.7h.8M325.6 258.9v2.3M325.7 254.1v.6M325.8 254.7l.4 .5M326.2 253.7h.5M326.2 253.6l-.4 .5M326.7 252.9v2.3h-.5M327.5 252.9v.2M327.5 253.7v1.5M328.2 255.2v-1.5h1.3l.2 .4v1.1M329 253.7v1.5M330.5 254.5h1v-.3a.49 .49 0 0 0-.5-.5 .49 .49 0 0 0-.5 .5v.8l.4 .1"/>
<path d="M330.8 255.2h.7M332.8 253.7h-.6v1.5M332.8 253.6l.4 .3v1.3M334.9 253.8a.46 .46 0 0 0-.6-.2 .46 .46 0 0 0-.3 .5l1 .7-.2 .3-.8-.1M335.7 252.9v.2M335.7 253.7v1.5M336.6 253.9a.49 .49 0 0 1 .5-.2 .49 .49 0 0 1 .4 .5v.4a.51 .51 0 0 1-.5 .5 .51 .51 0 0 1-.5-.4zM337.4 260h.9M338.3 258.9h-.9v2.3M339.1 258.9v.2M339.1 259.7v1.5M339.2 254.1v1.1"/>
<path d="M339.3 254.1l-.3-.4h-.8v1.5M339.9 258.9v2M341 254.4h1a.51 .51 0 0 0-.4-.7 .51 .51 0 0 0-.6 .5l.1 .8 .3 .1M341.4 255.2h.6M342.7 253.7h.8M343 252.9v2.3M344.5 259.7h.6l.3 .4v1.1l-.8-.1-.2-.3 .2-.3 .8-.1M345 253.7a.53 .53 0 0 0-.8 .4l.1 .9 .7 .2M346.8 259.7v1.5M347.2 259.7h-1.1v1.5M347.2 259.7l.4 .4v1.1M362.3 255.2l.8-2.3 .8 2.3"/>
<path d="M362.5 254.6h1.1M365.3 253.9v-.2h-.7v1.5M366.1 253.7h.8M366.4 252.9v2.3M367.6 252.9v.2M367.6 253.7v1.5M369.1 253.7h-.5l-.3 .4 .1 .9 .7 .2M369.8 252.9v2.1M369.9 254.9l.2 .3M370.8 254.5h1.1v-.3a.51 .51 0 0 0-.6-.5 .51 .51 0 0 0-.5 .5l.3 .9 .8 .1M374.9 252.9v2.3l-1.3-2.3v2.3M375.9 253.8a.49 .49 0 0 1 .7 .4v.5a.51 .51 0 0 1-.5 .5 .51 .51 0 0 1-.5-.5z"/>
<path d="M377.4 255v.2M379.1 252.9l-1 2.3M379.9 254.2h.5M380.5 254.2a.61 .61 0 0 0 .6-.7 .61 .61 0 0 0-.7-.6h-.5v2.3M380.6 254.2l.5 1M381.8 254.2v.6M381.9 254.8l.3 .4M381.9 254.2a.52 .52 0 0 1 .6-.5 .52 .52 0 0 1 .4 .8h-1.1M382.2 255.2h.7M383.6 253.7h.7M384.4 252.9l-.5 .5-.1 1.8M385.1 254.5h1a.52 .52 0 0 0-.3-.8 .52 .52 0 0 0-.7 .5l.1 .8 .9 .2"/>
<path d="M387.6 253.9v-.2h-.8v1.5M388.3 254.5h1v-.3a.51 .51 0 0 0-.5-.5 .51 .51 0 0 0-.5 .5l.2 .9 .8 .1M391.1 254.1v1.1M391.1 254.1l-.2-.4h-.8v1.5M392.6 253.7h-.5l-.3 .4 .1 .9 .7 .2M392.6 259.9l.7 .4M393.4 254.5h.9v-.3a.49 .49 0 0 0-.5-.5 .49 .49 0 0 0-.4 .5v.8l.3 .2M393.5 259a.59 .59 0 0 0-.9 0 .59 .59 0 0 0 .1 .9M393.7 255.2h.6M395.1 259.7a.49 .49 0 0 0-.7 .4l-.1 .7M396 259.7h.4M396.4 259.7l.5 .4"/>
<path d="M397.6 258.9v2M242.4 265.2l.7-2.3 .7 2.3M242.6 264.6h1M244.3 260.4h1.1v-.2a.51 .51 0 0 0-.6-.5 .51 .51 0 0 0-.5 .5l.3 .9 .8 .1M244.6 264.9l.8 .3M245.6 264.2l.3 .6-.5 .4M245.7 263a.57 .57 0 0 0-.8 0 .57 .57 0 0 0 0 .8l.7 .4M246.1 261l.7 .1M246.6 262.9v2.3M247 260.6l.1 .3-.3 .3M247.1 263.8l.8 1.4M247.9 262.9l-1.3 1.4"/>
<path d="M249 261.2h.6M250.4 261.2v-1.5l.9 .2v1.3M252.1 260.2v.6M252.1 260.8l.2 .3 .8 .1M252.1 260.1a.49 .49 0 0 1 .5-.4 .49 .49 0 0 1 .5 .4M253.1 260.2v.2h-1M257.6 260.1v.7M277.8 260.2v.6M277.9 260.8l.2 .3 .7 .1M277.9 260.2a.51 .51 0 0 1 .6-.5 .51 .51 0 0 1 .3 .7h-1M280 261.2h.3M281.6 260.2l.5 1"/>
<path d="M282.8 260.4h1v-.2a.51 .51 0 0 0-.5-.5 .51 .51 0 0 0-.5 .5l.2 .9 .8 .1M288.3 260.1v.7M288.4 260.7l-.5 .5M299.3 261.2l.8-2.3 .8 2.3M299.6 260.5h1M301.6 261.2h.6M302.6 260.1v.7M302.6 260.7l-.4 .5M304.3 260.1v.7M304.4 260.1l-.2-.4h-.8v2.2M304.4 260.7l-.2 .4-.8 .1M306.6 260.2v.5"/>
<path d="M306.6 260.2a.49 .49 0 0 1 .5-.5 .49 .49 0 0 1 .5 .5v.5a.49 .49 0 0 1-.5 .4 .49 .49 0 0 1-.5-.4M310.1 260.2v.6M310.1 260.8l.2 .3 .8 .1M310.1 260.2a.51 .51 0 0 1 .7-.5 .51 .51 0 0 1 .3 .7h-1M311.8 260.1v.7M311.9 260.7l.4 .5M315.6 260.1v.7M319.1 260.4h1M326.9 260.2v.6M326.9 260.8l.2 .3 .7 .1M326.9 260.2a.49 .49 0 0 1 .5-.5 .49 .49 0 0 1 .5 .5M327.8 260.2v.2h-.9"/>
<path d="M337.4 262.9v2.3h.5M337.4 263.7h.8l.2 .4M338.3 264.1v.6M338.4 264.7l-.5 .5M339.1 264.2v.5M339.1 264.2a.49 .49 0 0 1 .5-.5 .49 .49 0 0 1 .5 .5v.5a.49 .49 0 0 1-.5 .5 .49 .49 0 0 1-.5-.5M339.9 260.9l.2 .2M340.8 260.4h1v-.2a.51 .51 0 0 0-.5-.5 .51 .51 0 0 0-.5 .5l.2 .9 .8 .1M340.8 263.7l1 1.5M341.8 263.7l-1 1.5M342.6 262.9l.5 2.3 .5-1.5 .5 1.5 .5-2.3M343.6 260.1v1.1"/>
<path d="M343.6 260.1l-.2-.4h-.8v1.5M345.4 262.9v.1M345.4 263.7v1.5M346.8 263.9v-.2h-.7v1.5M347.6 263.9h1M348.4 260.4h.9v-.2a.49 .49 0 0 0-.5-.5 .49 .49 0 0 0-.4 .5v.8l.9 .2M348.6 262.9h-1v2.3M349.3 263.7v1M349.4 264.7l.4 .5M350.4 263.7v1.5h-.6M351.1 262.9v2l.2 .3M352.1 262.9v2l.3 .3"/>
<path d="M353.1 265.1v.1M353.9 264.7l.4 .5M353.9 264.1v.6M354.8 262.9v2.3h-.5M354.8 263.7h-.7l-.2 .4M355.6 264.1l.2-.4h.8v1.8M355.6 264.7l.4 .5M355.6 264.1v.6M356 265.2h.6M356.6 265.5l-.2 .4h-.7M357.3 263.7l.4 1.5 .4-1 .4 1 .4-1.5M362.3 263.4l.5-.5v2.3"/>
<path d="M363.6 265.2h.5M364.6 264.4v.3M364.6 264.7l-.5 .5M365.3 265.1v.1M366.4 263a1.31 1.31 0 0 0 .4 2.1l.3-.9-.2-1.2M367.8 263.9l.1 .8a.51 .51 0 0 0 .6 .4 .51 .51 0 0 0 .4-.7M369.6 265.1v.1M371.3 263.7l-1 1.5h1M372.5 263a1.31 1.31 0 0 1 .2 2.1 1.31 1.31 0 0 1-.2-2.1zM373.9 263.3a.5 .5 0 0 1 .6-.4 .5 .5 0 0 1 .3 .8M374.8 263.7l-1 1.5h1.1M375.6 263.3a.5 .5 0 0 1 .7-.4 .5 .5 0 0 1 .2 .8"/>
<path d="M376.5 263.7l-.9 1.5h1M377.4 279.9h.7M378.3 278.9h-.9v2.3h.9M379.5 279.7h.6M379.5 279.6l-.4 .5 .1 .8 .3 .3M380.1 278.9v2.3h-.6M380.8 278.9v.1M380.8 279.7v1.5M381.6 279.7h.8M381.8 278.9v2.3M383.1 278.9v.1M383.1 279.7v1.5"/>
<path d="M384.1 279.7a.49 .49 0 0 1 .8 .5v.5a.51 .51 0 0 1-.5 .5 .51 .51 0 0 1-.6-.5zM386.2 279.7h-.6v1.5M386.2 279.6l.4 .5v1.1M392.6 279.9l.7 .3M393.3 260.2l.3 .6-.5 .3M393.5 279a.57 .57 0 0 0-.9 0 .57 .57 0 0 0 .1 .8M394.3 279.7h.6M394.3 278.9v2.3M394.9 279.6l.5 .5M396.8 260.1v1.1h-.6M398.6 260.4h1v-.2a.49 .49 0 0 0-.5-.5 .49 .49 0 0 0-.5 .5v.6M399.6 279.7h.7"/>
<path d="M399.8 278.9v2.3M377.4 283.4l.4-.5v2.3M392.3 283.4l.6-.5v2.3M393.3 280.2l.2 .2a.63 .63 0 0 1-.3 .8 .63 .63 0 0 1-.8-.3M394.6 282.9l-1 2.3M395.4 283.4l.5-.5v2.3M395.4 280.1v1.1M396.1 280.4h1v-.2a.49 .49 0 0 0-.5-.5 .49 .49 0 0 0-.5 .5l.1 .8 .3 .2M396.5 281.2h.6M397.8 280.4h1.1v-.2a.51 .51 0 0 0-.6-.5 .51 .51 0 0 0-.5 .5l.1 .8 .4 .2M398.2 281.2h.7"/>
</g>
<text font-size="7.5" fill="#f0f" x="282.9" y="292.8">6</text>
<text font-size="7.1" fill="#f0f" x="282.9" y="10.6">6</text>
<text font-size="7.1" x="23.3" y="97" transform="rotate(-90 23.3 97)">To C4 plug</text>
<text font-size="6.2" x="45.5" y="88.9">Arduino Uno</text>
<text font-size="6.2" fill="#f0f" x="342.2" y="284.7">16</text>
<g font-size="5.7">
<text x="241.3" y="15.5">RevNo</text>
<text x="361.9" y="15.5">Date</text>
<text x="116.8" y="207.1">Inputs</text>
<text x="140.8" y="207.1">Outputs</text>
<text x="166.5" y="207.1">Inputs</text>
<text x="360.9" y="262.5">Date</text>
</g>
<g font-size="5.3">
<text x="78.7" y="36.7">+15V</text>
<text x="80.8" y="40.6">OV</text>
<text x="80.8" y="44.4">OV</text>
<text x="78.7" y="64.6">GND</text>
<text x="370.8" y="60.7">AO1</text>
<text x="371.1" y="64.6">AO2</text>
<text x="370.8" y="68.4">AO3</text>
<text x="78.7" y="72.7">Pin 2</text>
<text x="78.7" y="76.6">Pin 3</text>
<text x="370.8" y="76.6">COM1</text>
<text x="370.8" y="72.7">COM0</text>
<text x="78.7" y="84.7">Pin 5</text>
<text x="78.7" y="88.5">Pin 6</text>
<text x="370.8" y="84.7">COM3</text>
<text x="78.7" y="100.5">Pin 9</text>
<text x="78.7" y="96.7">Pin 8</text>
<text x="370.8" y="100.5">AI2</text>
<text x="371.1" y="96.7">AI1</text>
<text x="78.7" y="108.7">A0</text>
<text x="78.7" y="112.5">A1</text>
<text x="370.8" y="112.5">DO0</text>
<text x="370.4" y="120.6">0V1DO</text>
<text x="370.8" y="124.5">DO2</text>
<text x="370.1" y="132.6">0V2DO</text>
<text x="370.8" y="148.5">Ch2</text>
<text x="370.8" y="144.6">0V1</text>
<text x="346.8" y="160.5">SW2</text>
<text x="356.7" y="160.5">SW1</text>
<text x="370.8" y="168.6">SW02</text>
<text x="117.1" y="194.4" transform="rotate(-90 117.1 194.4)">5V</text>
<text x="121" y="194.4" transform="rotate(-90 121 194.4)">5V</text>
<text x="129.1" y="194.4" transform="rotate(-90 129.1 194.4)">5V</text>
<text x="133" y="195.8" transform="rotate(-90 133 195.8)">GND</text>
<text x="141.1" y="197.6" transform="rotate(-90 141.1 197.6)">24V1</text>
<text x="145" y="197.6" transform="rotate(-90 145 197.6)">24V1</text>
<text x="181" y="196.1" transform="rotate(-90 181 196.1)">0V2</text>
<text x="201.1" y="197.9" transform="rotate(-90 201.1 197.9)">0-5V</text>
<text x="209.2" y="197.9" transform="rotate(-90 209.2 197.9)">0-5V</text>
<text x="221.2" y="197.6" transform="rotate(-90 221.2 197.6)">+15V</text>
<text x="225.1" y="196.8" transform="rotate(-90 225.1 196.8)">GND</text>
<text x="245.2" y="196.8" transform="rotate(-90 245.2 196.8)">GND</text>
<text x="273" y="196.8" transform="rotate(-90 273 196.8)">GND</text>
<text x="285" y="197.6" transform="rotate(-90 285 197.6)">-15V</text>
<text x="333" y="196.8" transform="rotate(-90 333 196.8)">GND</text>
<text x="153.1" y="198.3" transform="rotate(-90 153.1 198.3)">24V2</text>
<text x="157" y="198.3" transform="rotate(-90 157 198.3)">24V2</text>
<text x="177.1" y="198.3" transform="rotate(-90 177.1 198.3)">24V2</text>
<text x="213.1" y="198.6" transform="rotate(-90 213.1 198.6)">±10V</text>
<text x="249.1" y="198.3" transform="rotate(-90 249.1 198.3)">0-5V</text>
<text x="281.2" y="198.3" transform="rotate(-90 281.2 198.3)">0-5V</text>
<text x="293.2" y="198.3" transform="rotate(-90 293.2 198.3)">±10V</text>
<text x="297" y="198.3" transform="rotate(-90 297 198.3)">±10V</text>
<text x="317.1" y="198.3" transform="rotate(-90 317.1 198.3)">0-5V</text>
<text x="321" y="198.3" transform="rotate(-90 321 198.3)">0-5V</text>
<text x="329.1" y="199" transform="rotate(-90 329.1 199)">0-10V</text>
<text x="391.2" y="266.3">N/A</text>
</g>
<g font-size="4.9">
<text x="78.7" y="48.3">-15V</text>
<text x="370.8" y="56.4">AO0</text>
<text x="78.7" y="80.4">Pin 4</text>
<text x="370.8" y="80.4">COM2</text>
<text x="78.7" y="92.4">Pin 7</text>
<text x="370.8" y="92.4">AI0</text>
<text x="370.4" y="104.4">COMAO</text>
<text x="78.7" y="116.4">A2</text>
<text x="370.8" y="116.4">DO1</text>
<text x="370.8" y="128.4">DO3</text>
<text x="370.8" y="140.4">Ch1</text>
<text x="370.8" y="152.4">0V2</text>
<text x="370.8" y="164.4">SW01</text>
<text x="124.9" y="194.4" transform="rotate(-90 124.9 194.4)">5V</text>
<text x="148.9" y="195.4" transform="rotate(-90 148.9 195.4)">0V1</text>
<text x="160.9" y="196.1" transform="rotate(-90 160.9 196.1)">0V2</text>
<text x="169" y="197.6" transform="rotate(-90 169 197.6)">24V1</text>
<text x="172.9" y="195.4" transform="rotate(-90 172.9 195.4)">0V1</text>
<text x="217" y="197.6" transform="rotate(-90 217 197.6)">-15V</text>
<text x="288.9" y="197.6" transform="rotate(-90 288.9 197.6)">+15V</text>
<text x="205" y="198.6" transform="rotate(-90 205 198.6)">±10V</text>
<text x="252.9" y="201.1" transform="rotate(-90 252.9 201.1)">4-20mA</text>
<text x="276.9" y="198.3" transform="rotate(-90 276.9 198.3)">0-5V</text>
<text x="324.9" y="198.3" transform="rotate(-90 324.9 198.3)">+15V</text>
<text x="336.9" y="199" transform="rotate(-90 336.9 199)">0-10V</text>
</g>
</svg>
